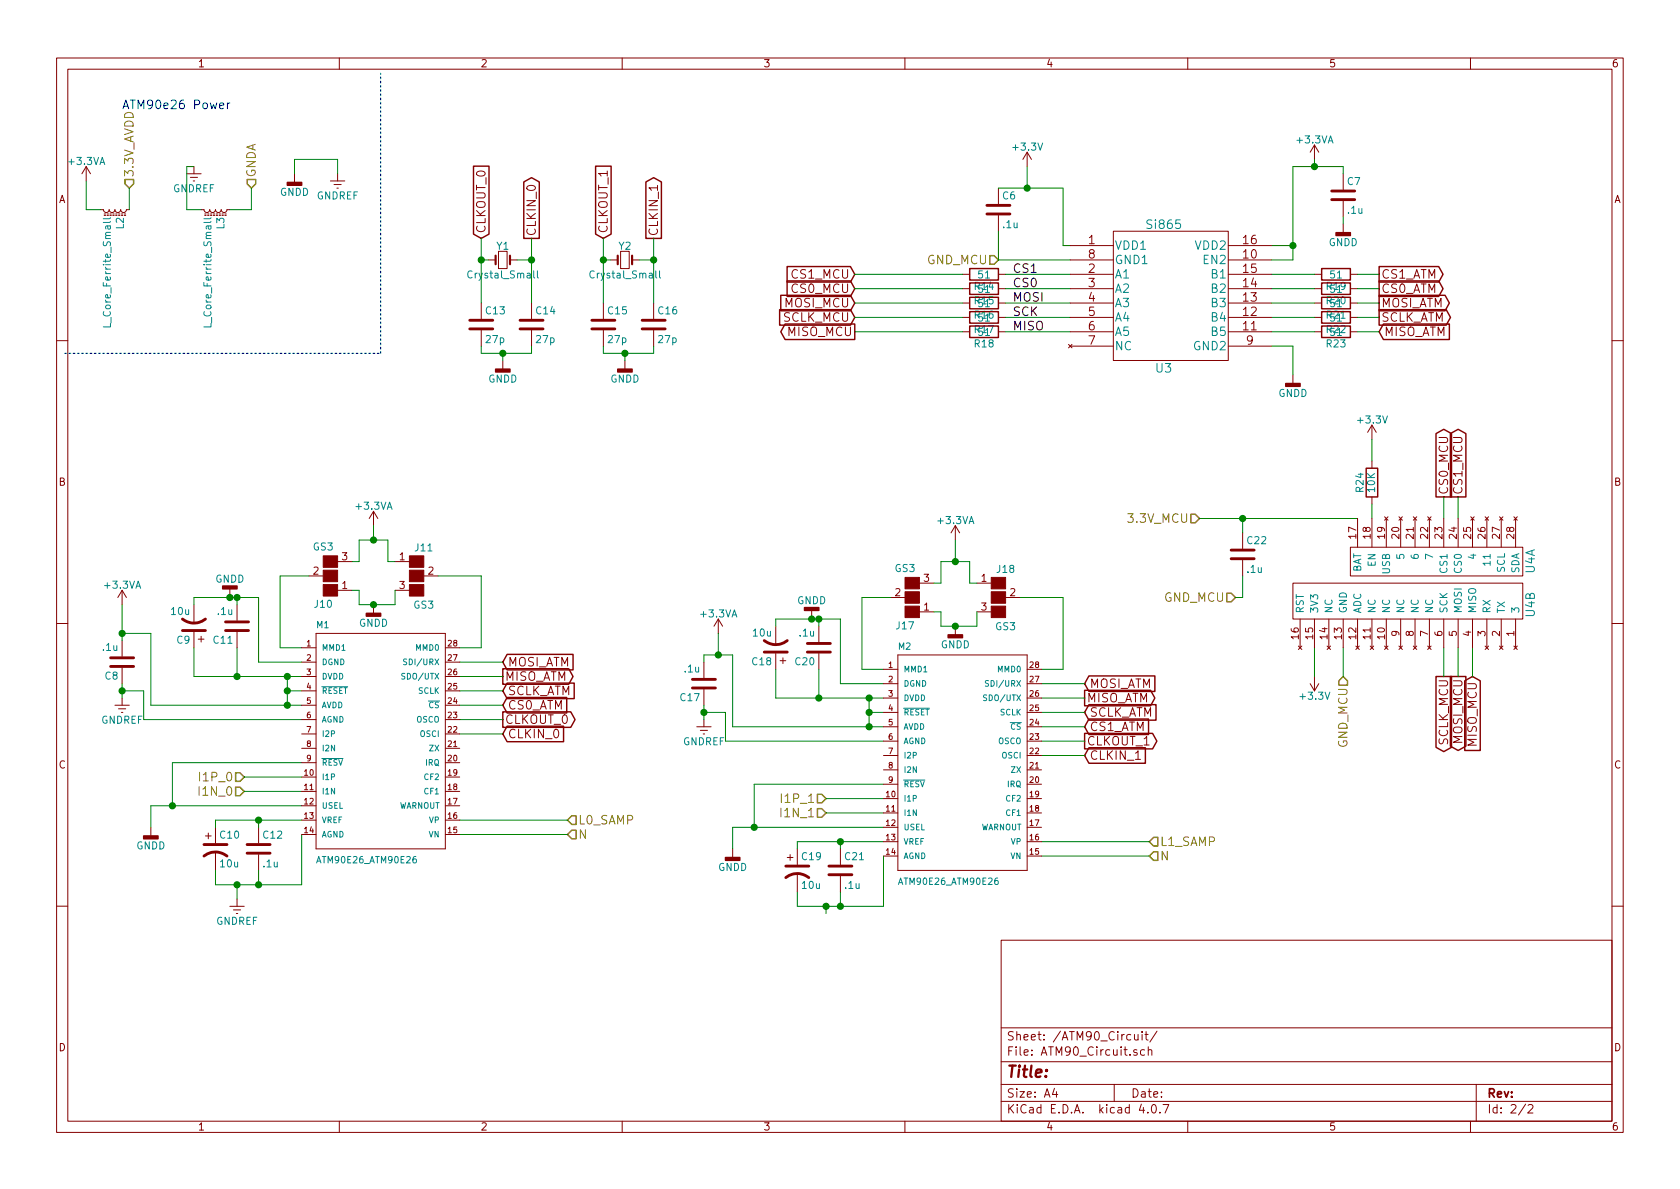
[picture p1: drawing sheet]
<svg xmlns="http://www.w3.org/2000/svg" width="297mm" height="210mm" viewBox="0 0 297 210" stroke-linecap="round" stroke-linejoin="round" font-family="sans-serif">
<g fill="none" stroke="#840000" stroke-width=".18">
<path d="M10 10.3h277v189.9h-277zM12 12.2h273v186.1h-273zM60 10.3v1.9M110 10.3v1.9M160 10.3v1.9M210 10.3v1.9M260 10.3v1.9M15.2 29.5l-.7 1.2M15.2 29.5v2.5M15.2 29.5l.8 1.2M17.8 37.1h.5l.1 .3 .3 .2 .4-.1 .2-.4 .1 .3 .3 .2 .4-.1 .2-.4 .1 .3 .4 .2 .3-.1 .2-.4 .1 .3 .4 .2 .3-.1 .3-.4h.5M18.4 37.8h.3"/>
<path d="M18.4 38.1h.3M18.9 37.8h.3M18.9 38.1h.3M19.4 37.8h.3M19.4 38.1h.3M19.9 37.8h.3M19.9 38.1h.3M20.4 37.8h.3M21 37.8h.2M21.5 37.8h.2M22 37.8h.2M33 30.7h2.6"/>
<path d="M33.7 31.4h1.2M34.2 32h.2M34.3 29.5v1.2M35.6 37.1h.5l.1 .3 .3 .2 .4-.1 .2-.4 .1 .3 .3 .2 .4-.1 .2-.4 .1 .3 .3 .2 .4-.1 .2-.4 .1 .3 .3 .2 .4-.1 .2-.4h.5M36.2 37.8h.2M36.2 38.1h.2M36.7 37.8h.3M36.7 38.1h.3M37.2 37.8h.3M37.2 38.1h.3M37.7 37.8h.3M37.7 38.1h.3"/>
<path d="M38.2 37.8h.3M38.7 37.8h.3M39.2 37.8h.3M39.8 37.8h.2M52.1 30.7v1.6M58.4 32h2.6M59.1 32.6h1.2M59.6 33.3h.2M59.7 30.7v1.3M116.3 32.8v.9M176.5 33.3v2.8M176.5 38.1v2.8"/>
<path d="M181.6 26.9l-.8 1.3M181.6 26.9v2.6M181.6 26.9l.8 1.3M232.4 25.6l-.8 1.3M232.4 25.6v2.6M232.4 25.6l.8 1.3M237.5 30.7v2.8M237.5 35.6v2.7M237.5 39.6v1.5M85.1 53.6v2.8M85.1 58.4v2.8M86.4 46h1.2"/>
<path d="M88.1 44.4h1.6v3.1h-1.6zM90.2 46h1.2M94 53.6v2.8M94 58.4v2.8M106.7 53.6v2.8M106.7 58.4v2.8M107.9 46h1.3M109.7 44.4h1.6v3.1h-1.6zM111.8 46h1.2M115.6 53.6v2.8M115.6 58.4v2.8M170.2 48.5h1.2"/>
<path d="M170.2 51h1.2M170.2 53.6h1.2M170.2 56.1h1.2M170.2 58.7h1.2M176.5 48.5h1.3M176.5 51h1.3M176.5 53.6h1.3M176.5 56.1h1.3M176.5 58.7h1.3M189.2 46h7.6M189.2 48.5h7.6M189.2 51h7.6"/>
<path d="M189.2 53.6h7.6M189.2 56.1h7.6M189.2 58.7h7.6M189.2 43.4h7.6M196.8 40.9h20.4v22.8h-20.4zM217.2 46h7.6M217.2 48.5h7.6M217.2 51h7.6M217.2 53.6h7.6M217.2 56.1h7.6M217.2 58.7h7.6M217.2 43.4h7.6"/>
<path d="M232.4 48.5h1.3M232.4 51h1.3M232.4 53.6h1.3M232.4 56.1h1.3M232.4 58.7h1.3M238.8 48.5h1.2M238.8 51h1.2M238.8 53.6h1.2M238.8 56.1h1.2M238.8 58.7h1.2M10 60.2h2M88.9 63.7v1.6"/>
<path d="M110.5 63.7v1.6M188.9 60.9l.6 .6M189.2 61.2h7.6M189.5 60.9l-.6 .6M217.2 61.2h7.6M228.6 66.3v1.5M242.6 75.2v2.5M242.6 75.2l-.8 1.2M242.6 75.2l.7 1.2M285 60.2h2M59.7 99.3h2.5M66 90.4v2.6"/>
<path d="M66 90.4l-.7 1.3M66 90.4l.8 1.3M69.8 99.3h2.6M168.9 93v2.5M168.9 93l-.8 1.2M168.9 93l.8 1.2M219.7 94.2v2.8M219.7 99.1v2.7M238.8 96.8h30.4v5h-30.4zM240 91.7v5.1M242.6 81.5v1.3M242.6 87.9v1.2"/>
<path d="M242.6 91.7v5.1M244.8 91.4l.6 .6M245.1 91.7v5.1M245.4 91.4l-.6 .6M247.3 91.4l.7 .6M247.6 91.7v5.1M248 91.4l-.7 .6M249.9 91.4l.6 .6M250.2 91.7v5.1M250.5 91.4l-.6 .6M252.4 91.4l.6 .6M252.7 91.7v5.1"/>
<path d="M253 91.4l-.6 .6M255.3 91.7v5.1M257.8 91.7v5.1M260 91.4l.7 .6M260.3 91.7v5.1M260.7 91.4l-.7 .6M262.6 91.4l.6 .6M262.9 91.7v5.1M263.2 91.4l-.6 .6M265.1 91.4l.6 .6M265.4 91.7v5.1M265.7 91.4l-.6 .6"/>
<path d="M267.7 91.4l.6 .6M268 91.7v5.1M268.3 91.4l-.6 .6M10 110.3h2M21.6 104.4v2.5M21.6 113.3v2.8M21.6 118.1v2.8M21.6 104.4l-.8 1.3M21.6 104.4l.8 1.3M34.3 106.9v3.3M34.3 111.8v2.7M35.1 113h1"/>
<path d="M35.6 112.5v1M40.6 104.1v1.6M41.9 106.9v2.8M41.9 111.8v2.7M53.3 114.5h2.6M53.3 117.1h2.6M53.3 119.6h2.6M54.6 101.8h2.5M55.9 112h22.8v38.1h-22.8zM59.7 104.4h2.5M66 106.9v1.6M69.8 104.4h2.6"/>
<path d="M74.9 101.8h2.6M78.7 114.5h2.6M78.7 117.1h2.6M78.7 119.6h2.6M124.5 117.1v2.8M127 109.5l-.8 1.2M127 109.5v2.5M127 109.5l.8 1.2M137.2 110.7v3.3M137.2 115.6v2.8M137.9 116.8h1M138.4 116.3v1"/>
<path d="M143.5 107.9v1.6M144.8 110.7v2.8M144.8 115.6v2.8M156.2 118.4h2.5M157.5 105.7h2.5M158.7 115.8h22.9v38.1h-22.9zM162.6 108.2h2.5M162.6 103.1h2.5M168.9 110.7v1.6M172.7 108.2h2.6M172.7 103.1h2.6M177.8 105.7h2.5"/>
<path d="M181.6 118.4h2.5M228.6 103.1h40.6v6.4h-40.6zM229.6 114.2l.6 .7M229.9 109.5v5M230.2 114.2l-.6 .7M232.4 109.5v5M232.4 119.6v2.6M234.6 114.2l.7 .7M234.9 109.5v5M235.3 114.2l-.7 .7M237.5 109.5v5M239.7 114.2l.6 .7"/>
<path d="M240 109.5v5M240.3 114.2l-.6 .7M242.3 114.2l.6 .7M242.6 109.5v5M242.9 114.2l-.6 .7M244.8 114.2l.6 .7M245.1 109.5v5M245.4 114.2l-.6 .7M247.3 114.2l.7 .7M247.6 109.5v5M248 114.2l-.7 .7M249.9 114.2l.6 .7"/>
<path d="M250.2 109.5v5M250.5 114.2l-.6 .7M252.4 114.2l.6 .7M252.7 109.5v5M253 114.2l-.6 .7M255.3 109.5v5M257.8 109.5v5M260.3 109.5v5M262.6 114.2l.6 .7M262.9 109.5v5M263.2 114.2l-.6 .7M265.1 114.2l.6 .7"/>
<path d="M265.4 109.5v5M265.7 114.2l-.6 .7M267.7 114.2l.6 .7M268 109.5v5M268.3 114.2l-.6 .7M285 110.3h2M20.3 124.7h2.6M21 125.3h1.2M21.5 126h.2M21.6 123.4v1.3M53.3 129.8h2.6M53.3 122.2h2.6"/>
<path d="M53.3 124.7h2.6M53.3 127.2h2.6M53.3 132.3h2.6M53.3 134.9h2.6M53.3 137.4h2.6M53.3 139.9h2.6M78.7 129.8h2.6M78.7 122.2h2.6M78.7 124.7h2.6M78.7 127.2h2.6M78.7 132.3h2.6M78.7 134.9h2.6"/>
<path d="M78.7 137.4h2.6M78.7 139.9h2.6M123.2 128.5h2.5M123.8 129.2h1.3M124.3 129.8h.3M124.5 121.9v2.8M124.5 127.2v1.3M156.2 128.5h2.5M156.2 120.9h2.5M156.2 123.4h2.5M156.2 126h2.5M156.2 131.1h2.5"/>
<path d="M156.2 133.6h2.5M156.2 136.1h2.5M156.2 138.7h2.5M181.6 128.5h2.5M181.6 120.9h2.5M181.6 123.4h2.5M181.6 126h2.5M181.6 131.1h2.5M181.6 133.6h2.5M181.6 136.1h2.5M181.6 138.7h2.5M200.8 134.3h.9"/>
<path d="M231.6 120.9l.8 1.3M233.2 120.9l-.8 1.3M26.7 146.3v1.5M36.3 147.8h1M36.8 147.3v1M38.1 146.3v2.8M38.1 150.6v3.3M41.9 159v1.3M45.7 146.3v2.8M45.7 151.1v2.8M53.3 142.5h2.6M53.3 145h2.6"/>
<path d="M53.3 147.6h2.6M78.7 142.5h2.6M78.7 145h2.6M78.7 147.6h2.6M129.5 150.1v1.5M139.2 151.6h1M139.7 151.1v1M141 150.1v2.8M141 154.4v3.3M148.6 150.1v2.8M148.6 154.9v2.8M156.2 141.2h2.5"/>
<path d="M156.2 143.8h2.5M156.2 146.3h2.5M156.2 148.8h2.5M156.2 151.4h2.5M181.6 141.2h2.5M181.6 143.8h2.5M181.6 146.3h2.5M181.6 148.8h2.5M181.6 151.4h2.5M10 160.2h2M40.6 160.3h2.6M41.3 160.9h1.2"/>
<path d="M41.8 161.5h.2M177 166.3h108v32h-108zM285 160.2h2M60 198.3v1.9M110 198.3v1.9M160 198.3v1.9M177 194.8h108M177 191.8h108M177 187.8h108M177 181.8h108M186.4 192.5l-.3 1h.9M186.8 193v1"/>
<path d="M197 191.8v3M200.6 182.9l.1 .9 .3 .1 .2-.1M201 185.7a.37 .37 0 0 0-.6 .1l.1 .2 .5 .2 .1 .1-.2 .3-.5-.1M201.2 182.9v1M201.8 195.2l-.4 1.1h1M201.9 182.4v.2M201.9 182.9v1M202.4 185.7l-.5-.1-.2 .3v.6l.2 .1 .5-.1M202.4 182.9h.6M202.6 182.4v1.3l.4 .2M202.9 196.7v.1M203 185.7l.2-.1 .4 .1 .1 .9"/>
<path d="M203 185.1v1.5M203.8 195.4l.1-.1a.81 .81 0 0 1 .6 .6 .81 .81 0 0 1-.3 .8l-.1 .1a.8 .8 0 0 1-.6-.6 .8 .8 0 0 1 .3-.8zM204.6 182.3l-1.3 2M205.1 196.7v.1M205.6 195.3h1.1l-.7 1.5M210 198.3v1.9M260 198.3v1.9M261 191.8v6.5M269.7 195.2l-1.2 2M270.2 195.5l.2-.2h.4l.2 .5-.9 1h.9"/>
</g>
<g fill="#840000" stroke="#840000" stroke-width=".18">
<path d="M57.1 98.3h2.6v2h-2.6z"/>
<path d="M57.1 100.8h2.6v2.1h-2.6z"/>
<path d="M57.1 103.4h2.6v2h-2.6z"/>
<path d="M72.4 103.4h2.5v2h-2.5z"/>
<path d="M72.4 100.8h2.5v2.1h-2.5z"/>
<path d="M72.4 98.3h2.5v2h-2.5z"/>
<path d="M160 102.1h2.6v2h-2.6z"/>
<path d="M160 104.6h2.6v2.1h-2.6z"/>
<path d="M160 107.2h2.6v2h-2.6z"/>
<path d="M175.3 107.2h2.5v2h-2.5z"/>
<path d="M175.3 104.6h2.5v2.1h-2.5z"/>
<path d="M175.3 102.1h2.5v2h-2.5z"/>
</g>
<g fill="#840000" stroke="#840000" stroke-width=".25">
<path d="M64.8 108.5h2.5v.5h-2.5z"/>
<path d="M39.4 103.6h2.5v.5h-2.5z"/>
<path d="M25.4 147.8h2.5v.5h-2.5z"/>
<path d="M87.6 65.3h2.6v.5h-2.6z"/>
<path d="M167.6 112.3h2.6v.5h-2.6z"/>
<path d="M142.2 107.4h2.6v.5h-2.6z"/>
<path d="M128.3 151.6h2.5v.5h-2.5z"/>
<path d="M109.2 65.3h2.6v.5h-2.6z"/>
<path d="M227.3 67.8h2.6v.5h-2.6z"/>
<path d="M50.8 32.3h2.5v.5h-2.5z"/>
<path d="M236.2 41.1h2.6v.6h-2.6z"/>
</g>
<g fill="none" stroke="#840000" stroke-width=".51">
<path d="M174.5 37.8h4.1M174.5 36.3h4.1M235.5 35.3h4M235.5 33.8h4M83.1 58.2h4M83.1 56.6h4M91.9 58.2h4.1M91.9 56.6h4.1M104.6 58.2h4.1M104.6 56.6h4.1M113.5 58.2h4.1M113.5 56.6h4.1"/>
<path d="M217.7 98.8h4M217.7 97.3h4M19.6 116.3h4M19.6 117.9h4M32.3 109.5a3.3 3.3 0 0 0 4 0M32.3 111.5h4M39.9 110h4M39.9 111.5h4M135.1 113.3a3.3 3.3 0 0 0 4.1 0M135.1 115.3h4.1M142.7 113.8h4.1M142.7 115.3h4.1"/>
<path d="M122.4 120.1h4.1M122.4 121.7h4.1M36.1 151.4a3.3 3.3 0 0 1 4 0M36.1 149.3h4M43.7 150.9h4.1M43.7 149.3h4.1M138.9 155.2a3.3 3.3 0 0 1 4.1 0M138.9 153.2h4.1M146.6 154.7h4M146.6 153.2h4"/>
</g>
<g fill="none" stroke="#848400" stroke-width=".25">
<path d="M22.1 31.7h1.5v.8l-.7 .8-.8-.8zM43.7 31.7h1.5v.8l-.8 .8-.7-.8zM175 45.2h.8l.7 .8-.7 .7h-.8zM210.6 90.9h.7l.8 .8-.8 .8h-.7zM216.9 104.9h.8l.7 .8-.7 .7h-.8zM237.5 119.6l.8 .8v.8h-1.6v-.8zM41.7 136.6h.7l.8 .8-.8 .8h-.7zM41.7 139.2h.7l.8 .7-.8 .8h-.7zM100.3 147.6l.8-.8h.8v1.5h-.8zM101.1 144.3h.8v1.5h-.8l-.8-.8zM144.5 140.5h.8l.7 .7-.7 .8h-.8zM144.5 143h.8l.7 .8-.7 .7h-.8z"/>
<path d="M204 148.1h.7v1.5h-.7l-.8-.8zM204 150.6h.7v1.5h-.7l-.8-.7z"/>
</g>
<g fill="none" stroke="#840000" stroke-width=".25">
<path d="M83.7 29.4h2.8v12l-1.4 .8-1.4-.8zM92.6 32.2l1.4-.8 1.4 .8v10h-2.8zM105.3 29.4h2.8v12l-1.4 .8-1.4-.8zM114.2 32.2l1.4-.8 1.3 .8v10h-2.7zM137.8 54.8h12.6l.7 1.3-.7 1.4h-12.6zM138 52.2h12.4l.7 1.4-.7 1.4h-12.4zM138.8 57.3h12.3v2.7h-12.3l-.8-1.3zM139.2 49.7h11.2l.7 1.3-.7 1.4h-11.2zM139.2 47.1h11.2l.7 1.4-.7 1.4h-11.2zM171.4 47.5h5.1v2h-5.1zM171.4 50h5.1v2.1h-5.1zM171.4 52.6h5.1v2h-5.1z"/>
<path d="M171.4 55.1h5.1v2h-5.1zM171.4 57.7h5.1v2h-5.1zM233.7 47.5h5.1v2h-5.1zM233.7 50h5.1v2.1h-5.1zM233.7 52.6h5.1v2h-5.1zM233.7 55.1h5.1v2h-5.1zM233.7 57.7h5.1v2h-5.1zM243.8 54.8h11.9l.8 1.3-.8 1.4h-11.9zM243.8 52.2h11.7l.8 1.4-.8 1.4h-11.7zM243.8 49.7h10.6l.7 1.3-.7 1.4h-10.6zM243.8 47.1h10.6l.7 1.4-.7 1.4h-10.6zM244.6 57.3h11.7v2.7h-11.7l-.8-1.3z"/>
<path d="M253.9 76.7l1.4-.8 1.3 .8v11.2h-2.7zM256.4 76.7l1.4-.8 1.4 .8v11.2h-2.8zM241.6 82.8h2v5.1h-2zM88.9 118.3h11.7l.7 1.3-.7 1.4h-11.7zM89.7 115.7h11.6v2.8h-11.6l-.8-1.4zM192.5 119.5h11.7v2.8h-11.7l-.7-1.4zM253.9 119.6h2.7v12.6l-1.3 .7-1.4-.7zM256.4 119.6h2.8v12.3l-1.4 .8-1.4-.8zM88.9 125.9h12l.8 1.3-.8 1.4h-12zM89.7 128.4h9.9v2.8h-9.9l-.8-1.4zM89.7 123.3h10.5v2.8h-10.5l-.8-1.4zM89.7 120.8h11.8v2.7h-11.8l-.8-1.3z"/>
<path d="M191.8 129.7h12l.7 1.4-.7 1.3h-12zM191.8 122.1h11.6l.8 1.3-.8 1.4h-11.6zM192.5 132.2h10v2.8h-10l-.7-1.4zM192.5 127.1h10.6v2.8h-10.6l-.7-1.4zM192.5 124.6h11.9v2.7h-11.9l-.7-1.3zM259 120.4l1.3-.8 1.4 .8v12.3h-2.7z"/>
</g>
<path d="M87.6 45.2v1.5M90.2 45.2v1.5M109.2 45.2v1.5M111.8 45.2v1.5" fill="none" stroke="#840000" stroke-width=".38"/>
<g fill="none" stroke="#008484" stroke-width=".18">
<path d="M19.5 39.2l-.2 .1h-1M19.5 38.5l-.2 .2h-1M37.3 39.2l-.2 .1h-1.1M37.3 38.5l-.2 .2h-1.1M94.4 47.9v1.1l.1 .2M95 47.9v1.1l.2 .2M116 47.9v1.1l.1 .2M116.6 47.9v1.1l.2 .2M71.9 116.6l-.4-.1-.2 .2 .1 .3 .5 .2v.2l-.6 .1M56.9 121.4h4.6M56.9 134.1h3.8M159.8 125.2h4.5"/>
<path d="M159.8 137.9h3.7M174.8 120.4l-.4-.1-.2 .2 .1 .3 .5 .2v.3h-.6"/>
</g>
<path d="M38.8 18.7l.8-.1-.1-.3-.4-.1-.3 .2 .1 .7h.6M40.2 18.2v1M40.6 18.2l-.2 .1-.2 .2" fill="none" stroke="#0000c2" stroke-width=".18"/>
<g fill="none" stroke="#008400" stroke-width=".18">
<path d="M15.2 32v5.1h2.6M22.9 33.3v3.8M34.3 29.5h-1.3v7.6h2.6M44.4 33.3v3.8h-3.8M52.1 30.7v-2.5h7.6v2.5M176.5 33.3h11.5v10.1h1.2M181.6 29.5v3.8M232.4 28.2v1.3M237.5 30.7v-1.2h-8.9v16.5h-3.8M237.5 38.3v1.3M85.1 42.2v11.4M85.1 46h1.3"/>
<path d="M91.4 46h2.6M94 42.2v11.4M106.7 46h1.2M106.7 42.2v11.4M113 46h2.6M115.6 42.2v11.4M151.1 48.5h19.1M151.1 51h19.1M151.1 53.6h19.1M151.1 56.1h19.1M151.1 58.7h19.1M176.5 40.9v5.1h12.7"/>
<path d="M177.8 48.5h11.4M177.8 51h11.4M177.8 53.6h11.4M177.8 56.1h11.4M177.8 58.7h11.4M224.8 48.5h7.6M224.8 43.4h3.8M224.8 51h7.6M224.8 53.6h7.6M224.8 56.1h7.6M224.8 58.7h7.6M240 48.5h3.8"/>
<path d="M240 51h3.8M240 53.6h3.8M240 56.1h3.8M240 58.7h3.8M85.1 61.2v1.3h8.9v-1.3M88.9 62.5v1.2M106.7 61.2v1.3h8.9v-1.3M110.5 62.5v1.2M224.8 61.2h3.8v5.1M242.6 77.7v3.8M62.2 99.3h1.3v-3.8h5.1v3.8h1.2M66 93v2.5"/>
<path d="M168.9 95.5v3.8M212.1 91.7h27.9M219.7 91.7v2.5M242.6 89.1v2.6M255.3 87.9v3.8M257.8 87.9v3.8M21.6 112h5.1v12.7h26.6M21.6 106.9v6.4M34.3 106.9v-1.2h11.4v11.4h7.6M34.3 114.5v5.1h19M41.9 105.7v1.2M41.9 114.5v5.1"/>
<path d="M50.8 119.6v5.1M54.6 101.8h-5.1v12.7h3.8M62.2 104.4h1.3v2.5h6.3v-2.5M77.5 101.8h7.6v12.7h-3.8M81.3 117.1h7.6M81.3 119.6h7.6M124.5 117.1v-1.3h5v12.7h26.7M127 112v3.8M137.2 110.7v-1.2h11.4v11.4h7.6M137.2 118.4v5h19M144.8 109.5v1.2M144.8 118.4v5"/>
<path d="M157.5 105.7h-5.1v12.7h3.8M165.1 103.1h1.3v-3.8h5v3.8h1.3M165.1 108.2h1.3v2.5h6.3v-2.5M180.3 105.7h7.7v12.7h-3.9M219.7 101.8v3.9h-1.3M232.4 114.5v5.1M237.5 114.5v5.1M255.3 114.5v5.1M257.8 114.5v5.1M260.3 114.5v5.1M21.6 122.2h3.8v5h27.9M21.6 120.9v2.5"/>
<path d="M43.2 137.4h10.1M43.2 139.9h10.1M50.8 122.2h2.5M53.3 134.9h-22.8v7.6M81.3 122.2h7.6M81.3 124.7h7.6M81.3 127.2h7.6M81.3 129.8h7.6M124.5 126h3.8v5.1h27.9M124.5 124.7v2.5M153.7 126h2.5M153.7 123.4v5.1"/>
<path d="M156.2 138.7h-22.9v7.6M184.1 120.9h7.7M184.1 123.4h7.7M184.1 126h7.7M184.1 128.5h7.7M184.1 131.1h7.7M184.1 133.6h7.7M41.9 156.5v2.5M45.7 145v1.3M45.7 153.9v2.6M53.3 145h-15.2v1.3M53.3 147.6v8.9h-15.2v-2.6"/>
<path d="M53.3 142.5h-26.6v3.8M81.3 145h19M81.3 147.6h19M146 141.2h10.2M146 143.8h10.2M148.6 148.8v1.3M148.6 157.7v2.6M156.2 148.8h-15.2v1.3M156.2 151.4v8.9h-15.2v-2.6M156.2 146.3h-26.7v3.8M184.1 148.8h19.1M184.1 151.4h19.1"/>
<path d="M146 160.3v1.2"/>
</g>
<g fill="#008400" stroke="#008400" stroke-width=".25">
<circle cx="66" cy="106.9" r=".51"/>
<circle cx="40.6" cy="105.7" r=".51"/>
<circle cx="41.9" cy="105.7" r=".51"/>
<circle cx="41.9" cy="119.6" r=".51"/>
<circle cx="50.8" cy="119.6" r=".51"/>
<circle cx="50.8" cy="122.2" r=".51"/>
<circle cx="45.7" cy="145" r=".51"/>
<circle cx="45.7" cy="156.5" r=".51"/>
<circle cx="50.8" cy="124.7" r=".51"/>
<circle cx="21.6" cy="122.2" r=".51"/>
<circle cx="30.5" cy="142.5" r=".51"/>
<circle cx="88.9" cy="62.5" r=".51"/>
<circle cx="85.1" cy="46" r=".51"/>
<circle cx="94" cy="46" r=".51"/>
<circle cx="168.9" cy="110.7" r=".51"/>
<circle cx="143.5" cy="109.5" r=".51"/>
<circle cx="144.8" cy="109.5" r=".51"/>
<circle cx="144.8" cy="123.4" r=".51"/>
<circle cx="153.7" cy="123.4" r=".51"/>
<circle cx="153.7" cy="126" r=".51"/>
<circle cx="148.6" cy="148.8" r=".51"/>
<circle cx="148.6" cy="160.3" r=".51"/>
<circle cx="146.1" cy="160.3" r=".51"/>
<circle cx="153.7" cy="128.5" r=".51"/>
<circle cx="124.5" cy="126" r=".51"/>
<circle cx="133.4" cy="146.3" r=".51"/>
<circle cx="110.5" cy="62.5" r=".51"/>
<circle cx="106.7" cy="46" r=".51"/>
<circle cx="115.6" cy="46" r=".51"/>
<circle cx="21.6" cy="112" r=".51"/>
<circle cx="66" cy="95.5" r=".51"/>
<circle cx="127" cy="115.8" r=".51"/>
<circle cx="168.9" cy="99.3" r=".51"/>
<circle cx="41.9" cy="156.5" r=".51"/>
<circle cx="228.6" cy="43.4" r=".51"/>
<circle cx="181.6" cy="33.3" r=".51"/>
<circle cx="219.7" cy="91.7" r=".51"/>
<circle cx="232.4" cy="29.5" r=".51"/>
</g>
<path d="M11.4 62.5h55.9M67.3 62.5v-49.6" fill="none" stroke="#0000c2" stroke-width=".18" stroke-dasharray=".3 .4"/>
<text font-size="2.8" fill="#840000" x="178" y="190.5">Title:</text>
<text font-size="2.1" fill="#0000c2" x="21.6" y="19.3">ATM90e26 Power</text>
<g font-size="2.1" fill="#848400">
<text x="23.6" y="31.3" transform="rotate(-90 23.6 31.3)">3.3V_AVDD</text>
<text x="45.2" y="31.3" transform="rotate(-90 45.2 31.3)">GNDA</text>
<text x="163.9" y="46.7">GND_MCU</text>
<text x="199.8" y="92.5">3.3V_MCU</text>
<text x="205.8" y="106.4">GND_MCU</text>
<text x="238.3" y="132.3" transform="rotate(-90 238.3 132.3)">GND_MCU</text>
<text x="35.6" y="140.7">I1N_0</text>
<text x="35.7" y="138.2">I1P_0</text>
<text x="138.6" y="142">I1P_1</text>
<text x="102.3" y="145.8">L0_SAMP</text>
<text x="102.3" y="148.3">N</text>
<text x="138.5" y="144.5">I1N_1</text>
<text x="205.1" y="149.6">L1_SAMP</text>
<text x="205.1" y="152.1">N</text>
</g>
<g font-size="2.1" fill="#840000">
<text x="85.9" y="41.2" transform="rotate(-90 85.9 41.2)">CLKOUT_0</text>
<text x="94.7" y="41.8" transform="rotate(-90 94.7 41.8)">CLKIN_0</text>
<text x="107.4" y="41.2" transform="rotate(-90 107.4 41.2)">CLKOUT_1</text>
<text x="116.3" y="41.8" transform="rotate(-90 116.3 41.8)">CLKIN_1</text>
<text x="192.5" y="43.2">1</text>
<text x="192.5" y="45.7">8</text>
<text x="219.8" y="45.7">10</text>
<text x="219.8" y="43.2">16</text>
<text x="140.1" y="51.8">CS0_MCU</text>
<text x="140.1" y="49.3">CS1_MCU</text>
<text x="192.5" y="48.3">2</text>
<text x="192.5" y="50.8">3</text>
<text x="192.5" y="53.3">4</text>
<text x="219.8" y="53.3">13</text>
<text x="219.8" y="50.8">14</text>
<text x="219.8" y="48.3">15</text>
<text x="244.2" y="51.8">CS0_ATM</text>
<text x="244.2" y="49.3">CS1_ATM</text>
<text x="138.4" y="56.9">SCLK_MCU</text>
<text x="138.8" y="54.4">MOSI_MCU</text>
<text x="139.3" y="59.4">MISO_MCU</text>
<text x="192.5" y="55.9">5</text>
<text x="192.5" y="58.4">6</text>
<text x="219.8" y="58.4">11</text>
<text x="219.8" y="55.9">12</text>
<text x="244.2" y="56.9">SCLK_ATM</text>
<text x="244.2" y="54.4">MOSI_ATM</text>
<text x="244.8" y="59.4">MISO_ATM</text>
<text x="192.5" y="61">7</text>
<text x="220.4" y="61">9</text>
<text x="256" y="87.5" transform="rotate(-90 256 87.5)">CS0_MCU</text>
<text x="258.6" y="87.5" transform="rotate(-90 258.6 87.5)">CS1_MCU</text>
<text x="89.8" y="117.9">MOSI_ATM</text>
<text x="89.3" y="120.4">MISO_ATM</text>
<text x="89.8" y="125.5">CS0_ATM</text>
<text x="89.8" y="122.9">SCLK_ATM</text>
<text x="192.2" y="124.2">MISO_ATM</text>
<text x="192.7" y="121.7">MOSI_ATM</text>
<text x="89.3" y="128">CLKOUT_0</text>
<text x="89.8" y="130.6">CLKIN_0</text>
<text x="192.2" y="131.8">CLKOUT_1</text>
<text x="192.7" y="129.3">CS1_ATM</text>
<text x="192.7" y="126.7">SCLK_ATM</text>
<text x="256" y="131.8" transform="rotate(-90 256 131.8)">SCLK_MCU</text>
<text x="258.6" y="131.5" transform="rotate(-90 258.6 131.5)">MOSI_MCU</text>
<text x="261.1" y="132" transform="rotate(-90 261.1 132)">MISO_MCU</text>
<text x="192.7" y="134.4">CLKIN_1</text>
<text x="178" y="184">Sheet: /ATM90_Circuit/</text>
<text x="178" y="186.7">File: ATM90_Circuit.sch</text>
<text x="178" y="196.9">KiCad E.D.A. kicad 4.0.7</text>
<text x="178" y="194.1">Size: A4</text>
<text x="200" y="194.1">Date:</text>
<text x="263" y="194.1">Rev:</text>
<text x="263" y="196.9">Id: 2/2</text>
</g>
<g font-size="2.1" fill="#008484">
<text x="203" y="40.5">Si865</text>
<text x="197.1" y="44.2">VDD1</text>
<text x="197.1" y="46.7">GND1</text>
<text x="211.4" y="44.2">VDD2</text>
<text x="212.9" y="46.7">EN2</text>
<text x="197.1" y="49.2">A1</text>
<text x="197.1" y="51.8">A2</text>
<text x="214.2" y="51.8">B2</text>
<text x="214.2" y="49.2">B1</text>
<text x="197.1" y="54.3">A3</text>
<text x="197.1" y="56.9">A4</text>
<text x="197.1" y="59.4">A5</text>
<text x="214.2" y="59.4">B5</text>
<text x="214.2" y="56.9">B4</text>
<text x="214.2" y="54.3">B3</text>
<text x="197.1" y="61.9">NC</text>
<text x="204.4" y="65.9">U3</text>
<text x="211.1" y="61.9">GND2</text>
<text x="271.4" y="101.4" transform="rotate(-90 271.4 101.4)">U4A</text>
<text x="271.4" y="109" transform="rotate(-90 271.4 109)">U4B</text>
</g>
<g font-size="2.1">
<text x="179.1" y="53.3">MOSI</text>
<text x="179.1" y="50.8">CS0</text>
<text x="179.1" y="48.3">CS1</text>
<text x="179.1" y="55.9">SCK</text>
<text x="179.1" y="58.4">MISO</text>
</g>
<g font-size="1.8" fill="#840000">
<text x="35" y="11.9">1</text>
<text x="85" y="11.9">2</text>
<text x="135" y="11.9">3</text>
<text x="185" y="11.9">4</text>
<text x="235" y="11.9">5</text>
<text x="285" y="11.9">6</text>
<text x="10.4" y="35.9">A</text>
<text x="285.4" y="35.9">A</text>
<text x="10.4" y="85.9">B</text>
<text x="285.4" y="85.9">B</text>
<text x="239.8" y="95.2" transform="rotate(-90 239.8 95.2)">17</text>
<text x="242.3" y="95.2" transform="rotate(-90 242.3 95.2)">18</text>
<text x="244.9" y="95.2" transform="rotate(-90 244.9 95.2)">19</text>
<text x="247.4" y="95.2" transform="rotate(-90 247.4 95.2)">20</text>
<text x="249.9" y="95.2" transform="rotate(-90 249.9 95.2)">21</text>
<text x="252.5" y="95.2" transform="rotate(-90 252.5 95.2)">22</text>
<text x="255" y="95.2" transform="rotate(-90 255 95.2)">23</text>
<text x="257.6" y="95.2" transform="rotate(-90 257.6 95.2)">24</text>
<text x="260.1" y="95.2" transform="rotate(-90 260.1 95.2)">25</text>
<text x="262.6" y="95.2" transform="rotate(-90 262.6 95.2)">26</text>
<text x="265.2" y="95.2" transform="rotate(-90 265.2 95.2)">27</text>
<text x="267.7" y="95.2" transform="rotate(-90 267.7 95.2)">28</text>
<text x="55.4" y="101.6">2</text>
<text x="60.5" y="99.1">3</text>
<text x="70.6" y="99.1">1</text>
<text x="75.7" y="101.6">2</text>
<text x="60.5" y="104.1">1</text>
<text x="70.6" y="104.1">3</text>
<text x="158.3" y="105.4">2</text>
<text x="163.3" y="107.9">1</text>
<text x="163.3" y="102.9">3</text>
<text x="173.5" y="102.9">1</text>
<text x="173.5" y="107.9">3</text>
<text x="178.6" y="105.4">2</text>
<text x="229.6" y="113" transform="rotate(-90 229.6 113)">16</text>
<text x="232.2" y="113" transform="rotate(-90 232.2 113)">15</text>
<text x="234.7" y="113" transform="rotate(-90 234.7 113)">14</text>
<text x="237.2" y="113" transform="rotate(-90 237.2 113)">13</text>
<text x="239.8" y="113" transform="rotate(-90 239.8 113)">12</text>
<text x="242.3" y="113" transform="rotate(-90 242.3 113)">11</text>
<text x="244.9" y="113" transform="rotate(-90 244.9 113)">10</text>
<text x="247.4" y="112.5" transform="rotate(-90 247.4 112.5)">9</text>
<text x="249.9" y="112.5" transform="rotate(-90 249.9 112.5)">8</text>
<text x="252.5" y="112.5" transform="rotate(-90 252.5 112.5)">7</text>
<text x="255" y="112.5" transform="rotate(-90 255 112.5)">6</text>
<text x="257.6" y="112.5" transform="rotate(-90 257.6 112.5)">5</text>
<text x="260.1" y="112.5" transform="rotate(-90 260.1 112.5)">4</text>
<text x="262.6" y="112.5" transform="rotate(-90 262.6 112.5)">3</text>
<text x="265.2" y="112.5" transform="rotate(-90 265.2 112.5)">2</text>
<text x="267.7" y="112.5" transform="rotate(-90 267.7 112.5)">1</text>
<text x="10.4" y="135.9">C</text>
<text x="285.4" y="135.9">C</text>
<text x="10.4" y="185.9">D</text>
<text x="285.4" y="185.9">D</text>
<text x="35" y="199.9">1</text>
<text x="85" y="199.9">2</text>
<text x="135" y="199.9">3</text>
<text x="185" y="199.9">4</text>
<text x="235" y="199.9">5</text>
<text x="285" y="199.9">6</text>
</g>
<g font-size="1.8" fill="#008484">
<text x="12.3" y="29.2">+3.3VA</text>
<text x="179.3" y="26.6">+3.3V</text>
<text x="229.4" y="25.3">+3.3VA</text>
<text x="30.6" y="34">GNDREF</text>
<text x="49.5" y="34.6">GNDD</text>
<text x="56" y="35.2">GNDREF</text>
<text x="177.3" y="35.2">C6</text>
<text x="238.3" y="32.7">C7</text>
<text x="21.9" y="40.5" transform="rotate(-90 21.9 40.5)">L2</text>
<text x="39.6" y="40.5" transform="rotate(-90 39.6 40.5)">L3</text>
<text x="177.4" y="40.3">.1u</text>
<text x="238.3" y="37.8">.1u</text>
<text x="87.8" y="44.1">Y1</text>
<text x="109.4" y="44.1">Y2</text>
<text x="234.9" y="43.5">GNDD</text>
<text x="83.1" y="49.2">Crystal_Small</text>
<text x="104.6" y="49.2">Crystal_Small</text>
<text x="172.4" y="51.3">R14</text>
<text x="172.4" y="53.8">R15</text>
<text x="173" y="49.2">51</text>
<text x="173" y="51.8">51</text>
<text x="234.6" y="51.3">R19</text>
<text x="234.6" y="53.8">R20</text>
<text x="235.3" y="49.2">51</text>
<text x="235.3" y="51.8">51</text>
<text x="19.6" y="57.4" transform="rotate(-90 19.6 57.4)">L_Core_Ferrite_Small</text>
<text x="37.4" y="57.4" transform="rotate(-90 37.4 57.4)">L_Core_Ferrite_Small</text>
<text x="86" y="55.6">C13</text>
<text x="94.8" y="55.6">C14</text>
<text x="107.5" y="55.6">C15</text>
<text x="116.4" y="55.6">C16</text>
<text x="172.4" y="56.3">R16</text>
<text x="172.4" y="58.9">R17</text>
<text x="173" y="54.3">51</text>
<text x="173" y="56.8">51</text>
<text x="173" y="59.4">51</text>
<text x="234.6" y="56.3">R21</text>
<text x="234.6" y="58.9">R22</text>
<text x="235.3" y="54.3">51</text>
<text x="235.3" y="56.8">51</text>
<text x="235.3" y="59.4">51</text>
<text x="86" y="60.6">27p</text>
<text x="94.9" y="60.6">27p</text>
<text x="107.6" y="60.6">27p</text>
<text x="116.5" y="60.6">27p</text>
<text x="172.4" y="61.4">R18</text>
<text x="234.6" y="61.4">R23</text>
<text x="86.3" y="67.6">GNDD</text>
<text x="107.9" y="67.6">GNDD</text>
<text x="226" y="70.2">GNDD</text>
<text x="240.2" y="74.9">+3.3V</text>
<text x="241.1" y="87" transform="rotate(-90 241.1 87)">R24</text>
<text x="243.1" y="87" transform="rotate(-90 243.1 87)">10K</text>
<text x="63.1" y="90.1">+3.3VA</text>
<text x="165.9" y="92.7">+3.3VA</text>
<text x="55.4" y="97.3">GS3</text>
<text x="73.5" y="97.5">J11</text>
<text x="158.3" y="101.1">GS3</text>
<text x="176.3" y="101.3">J18</text>
<text x="220.5" y="101.3">.1u</text>
<text x="220.6" y="96.2">C22</text>
<text x="240.7" y="101.4" transform="rotate(-90 240.7 101.4)">BAT</text>
<text x="243.2" y="100.2" transform="rotate(-90 243.2 100.2)">EN</text>
<text x="245.7" y="101.5" transform="rotate(-90 245.7 101.5)">USB</text>
<text x="248.3" y="98.8" transform="rotate(-90 248.3 98.8)">5</text>
<text x="250.8" y="98.8" transform="rotate(-90 250.8 98.8)">6</text>
<text x="253.4" y="98.8" transform="rotate(-90 253.4 98.8)">7</text>
<text x="255.9" y="101.2" transform="rotate(-90 255.9 101.2)">CS1</text>
<text x="258.4" y="101.2" transform="rotate(-90 258.4 101.2)">CS0</text>
<text x="261" y="98.8" transform="rotate(-90 261 98.8)">4</text>
<text x="263.5" y="99.7" transform="rotate(-90 263.5 99.7)">11</text>
<text x="266.1" y="101.3" transform="rotate(-90 266.1 101.3)">SCL</text>
<text x="268.6" y="101.5" transform="rotate(-90 268.6 101.5)">SDA</text>
<text x="18.6" y="104.1">+3.3VA</text>
<text x="38" y="103">GNDD</text>
<text x="55.7" y="107.5">J10</text>
<text x="73.2" y="107.6">GS3</text>
<text x="140.9" y="106.8">GNDD</text>
<text x="30.3" y="108.7">10u</text>
<text x="31.3" y="113.8">C9</text>
<text x="37.8" y="113.8">C11</text>
<text x="38.5" y="108.7">.1u</text>
<text x="63.4" y="110.8">GNDD</text>
<text x="124" y="109.2">+3.3VA</text>
<text x="133.2" y="112.5">10u</text>
<text x="141.4" y="112.5">.1u</text>
<text x="158.5" y="111.3">J17</text>
<text x="176" y="111.4">GS3</text>
<text x="230.5" y="108.5" transform="rotate(-90 230.5 108.5)">RST</text>
<text x="233" y="108.5" transform="rotate(-90 233 108.5)">3V3</text>
<text x="235.6" y="108.5" transform="rotate(-90 235.6 108.5)">NC</text>
<text x="238.1" y="108.5" transform="rotate(-90 238.1 108.5)">GND</text>
<text x="240.7" y="108.5" transform="rotate(-90 240.7 108.5)">ADC</text>
<text x="243.2" y="108.5" transform="rotate(-90 243.2 108.5)">NC</text>
<text x="245.7" y="108.5" transform="rotate(-90 245.7 108.5)">NC</text>
<text x="248.3" y="108.5" transform="rotate(-90 248.3 108.5)">NC</text>
<text x="250.8" y="108.5" transform="rotate(-90 250.8 108.5)">NC</text>
<text x="253.4" y="108.5" transform="rotate(-90 253.4 108.5)">NC</text>
<text x="255.9" y="108.5" transform="rotate(-90 255.9 108.5)">SCK</text>
<text x="258.4" y="108.5" transform="rotate(-90 258.4 108.5)">MOSI</text>
<text x="261" y="108.5" transform="rotate(-90 261 108.5)">MISO</text>
<text x="263.5" y="108.5" transform="rotate(-90 263.5 108.5)">RX</text>
<text x="266.1" y="108.5" transform="rotate(-90 266.1 108.5)">TX</text>
<text x="268.6" y="108.5" transform="rotate(-90 268.6 108.5)">3</text>
<text x="18.2" y="115.1">.1u</text>
<text x="121.1" y="118.9">.1u</text>
<text x="133" y="117.6">C18</text>
<text x="140.7" y="117.6">C20</text>
<text x="166.3" y="114.6">GNDD</text>
<text x="18.6" y="120.2">C8</text>
<text x="120.3" y="124">C17</text>
<text x="230" y="123.7">+3.3V</text>
<text x="17.9" y="128">GNDREF</text>
<text x="120.7" y="131.8">GNDREF</text>
<text x="39" y="148.3">C10</text>
<text x="46.6" y="148.3">C12</text>
<text x="24.1" y="150.2">GNDD</text>
<text x="39" y="153.4">10u</text>
<text x="46.6" y="153.4">.1u</text>
<text x="126.9" y="154">GNDD</text>
<text x="141.8" y="152.1">C19</text>
<text x="149.5" y="152.1">C21</text>
<text x="141.9" y="157.2">10u</text>
<text x="149.4" y="157.2">.1u</text>
<text x="38.2" y="163.5">GNDREF</text>
</g>
<g font-size="1.6" fill="#008484">
<text x="56" y="111.1">M1</text>
<text x="158.9" y="114.9">M2</text>
<text x="56.4" y="152.6">ATM90E26_ATM90E26</text>
<text x="159.3" y="156.5">ATM90E26_ATM90E26</text>
</g>
<g font-size="1.4" fill="#840000">
<text x="54.2" y="114.3">1</text>
<text x="54.2" y="116.8">2</text>
<text x="54.2" y="119.4">3</text>
<text x="79.2" y="119.4">26</text>
<text x="79.2" y="116.8">27</text>
<text x="79.2" y="114.3">28</text>
<text x="157.1" y="118.1">1</text>
<text x="182.1" y="118.1">28</text>
<text x="54.2" y="121.9">4</text>
<text x="54.2" y="124.5">5</text>
<text x="79.2" y="124.5">24</text>
<text x="79.2" y="121.9">25</text>
<text x="157.1" y="120.6">2</text>
<text x="157.1" y="123.2">3</text>
<text x="157.1" y="125.7">4</text>
<text x="182.1" y="125.7">25</text>
<text x="182.1" y="123.2">26</text>
<text x="182.1" y="120.6">27</text>
<text x="54.2" y="127">6</text>
<text x="54.2" y="129.5">7</text>
<text x="79.2" y="129.5">22</text>
<text x="79.2" y="127">23</text>
<text x="157.1" y="128.3">5</text>
<text x="157.1" y="130.8">6</text>
<text x="182.1" y="130.8">23</text>
<text x="182.1" y="128.3">24</text>
<text x="53.8" y="137.2">10</text>
<text x="54.2" y="132.1">8</text>
<text x="54.2" y="134.6">9</text>
<text x="79.2" y="134.6">20</text>
<text x="79.2" y="132.1">21</text>
<text x="79.2" y="137.2">19</text>
<text x="157.1" y="133.3">7</text>
<text x="157.1" y="135.9">8</text>
<text x="182.1" y="135.9">21</text>
<text x="182.1" y="133.3">22</text>
<text x="53.8" y="139.7">11</text>
<text x="53.8" y="142.2">12</text>
<text x="79.2" y="142.2">17</text>
<text x="79.2" y="139.7">18</text>
<text x="156.7" y="141">10</text>
<text x="156.7" y="143.5">11</text>
<text x="157.1" y="138.4">9</text>
<text x="182.1" y="138.4">20</text>
<text x="182.1" y="143.5">18</text>
<text x="182.1" y="141">19</text>
<text x="53.8" y="144.8">13</text>
<text x="53.8" y="147.3">14</text>
<text x="79.2" y="147.3">15</text>
<text x="79.2" y="144.8">16</text>
<text x="156.7" y="146">12</text>
<text x="156.7" y="148.6">13</text>
<text x="182.1" y="148.6">16</text>
<text x="182.1" y="146">17</text>
<text x="156.7" y="151.1">14</text>
<text x="182.1" y="151.1">15</text>
</g>
<g font-size="1.4" fill="#008484">
<text x="56.9" y="115.1">MMD1</text>
<text x="56.9" y="117.6">DGND</text>
<text x="72" y="117.6">SDI/URX</text>
<text x="73.6" y="115.1">MMD0</text>
<text x="159.8" y="118.9">MMD1</text>
<text x="176.4" y="118.9">MMD0</text>
<text x="56.9" y="120.1">DVDD</text>
<text x="56.9" y="122.7">RESET</text>
<text x="56.9" y="125.2">AVDD</text>
<text x="71.4" y="120.1">SDO/UTX</text>
<text x="73.9" y="122.7">SCLK</text>
<text x="75.8" y="125.2">CS</text>
<text x="159.8" y="121.4">DGND</text>
<text x="159.8" y="123.9">DVDD</text>
<text x="174.3" y="123.9">SDO/UTX</text>
<text x="174.9" y="121.4">SDI/URX</text>
<text x="56.9" y="127.8">AGND</text>
<text x="56.9" y="130.3">I2P</text>
<text x="73.6" y="127.8">OSCO</text>
<text x="74.3" y="130.3">OSCI</text>
<text x="159.8" y="126.5">RESET</text>
<text x="159.8" y="129">AVDD</text>
<text x="159.8" y="131.6">AGND</text>
<text x="176.4" y="131.6">OSCO</text>
<text x="176.7" y="126.5">SCLK</text>
<text x="178.6" y="129">CS</text>
<text x="56.9" y="132.8">I2N</text>
<text x="56.9" y="135.4">RESV</text>
<text x="56.9" y="137.9">I1P</text>
<text x="75.1" y="137.9">CF2</text>
<text x="75.2" y="135.4">IRQ</text>
<text x="75.9" y="132.8">ZX</text>
<text x="159.8" y="134.1">I2P</text>
<text x="159.8" y="136.6">I2N</text>
<text x="177.1" y="134.1">OSCI</text>
<text x="178.8" y="136.6">ZX</text>
<text x="56.9" y="140.5">I1N</text>
<text x="56.9" y="143">USEL</text>
<text x="70.3" y="143">WARNOUT</text>
<text x="75.1" y="140.5">CF1</text>
<text x="159.8" y="139.2">RESV</text>
<text x="159.8" y="141.7">I1P</text>
<text x="177.9" y="141.7">CF2</text>
<text x="178.1" y="139.2">IRQ</text>
<text x="56.9" y="145.5">VREF</text>
<text x="56.9" y="148.1">AGND</text>
<text x="75.8" y="148.1">VN</text>
<text x="75.8" y="145.5">VP</text>
<text x="159.8" y="144.3">I1N</text>
<text x="159.8" y="146.8">USEL</text>
<text x="159.8" y="149.3">VREF</text>
<text x="173.2" y="146.8">WARNOUT</text>
<text x="177.9" y="144.3">CF1</text>
<text x="178.7" y="149.3">VP</text>
<text x="159.8" y="151.9">AGND</text>
<text x="178.6" y="151.9">VN</text>
</g>
</svg>
